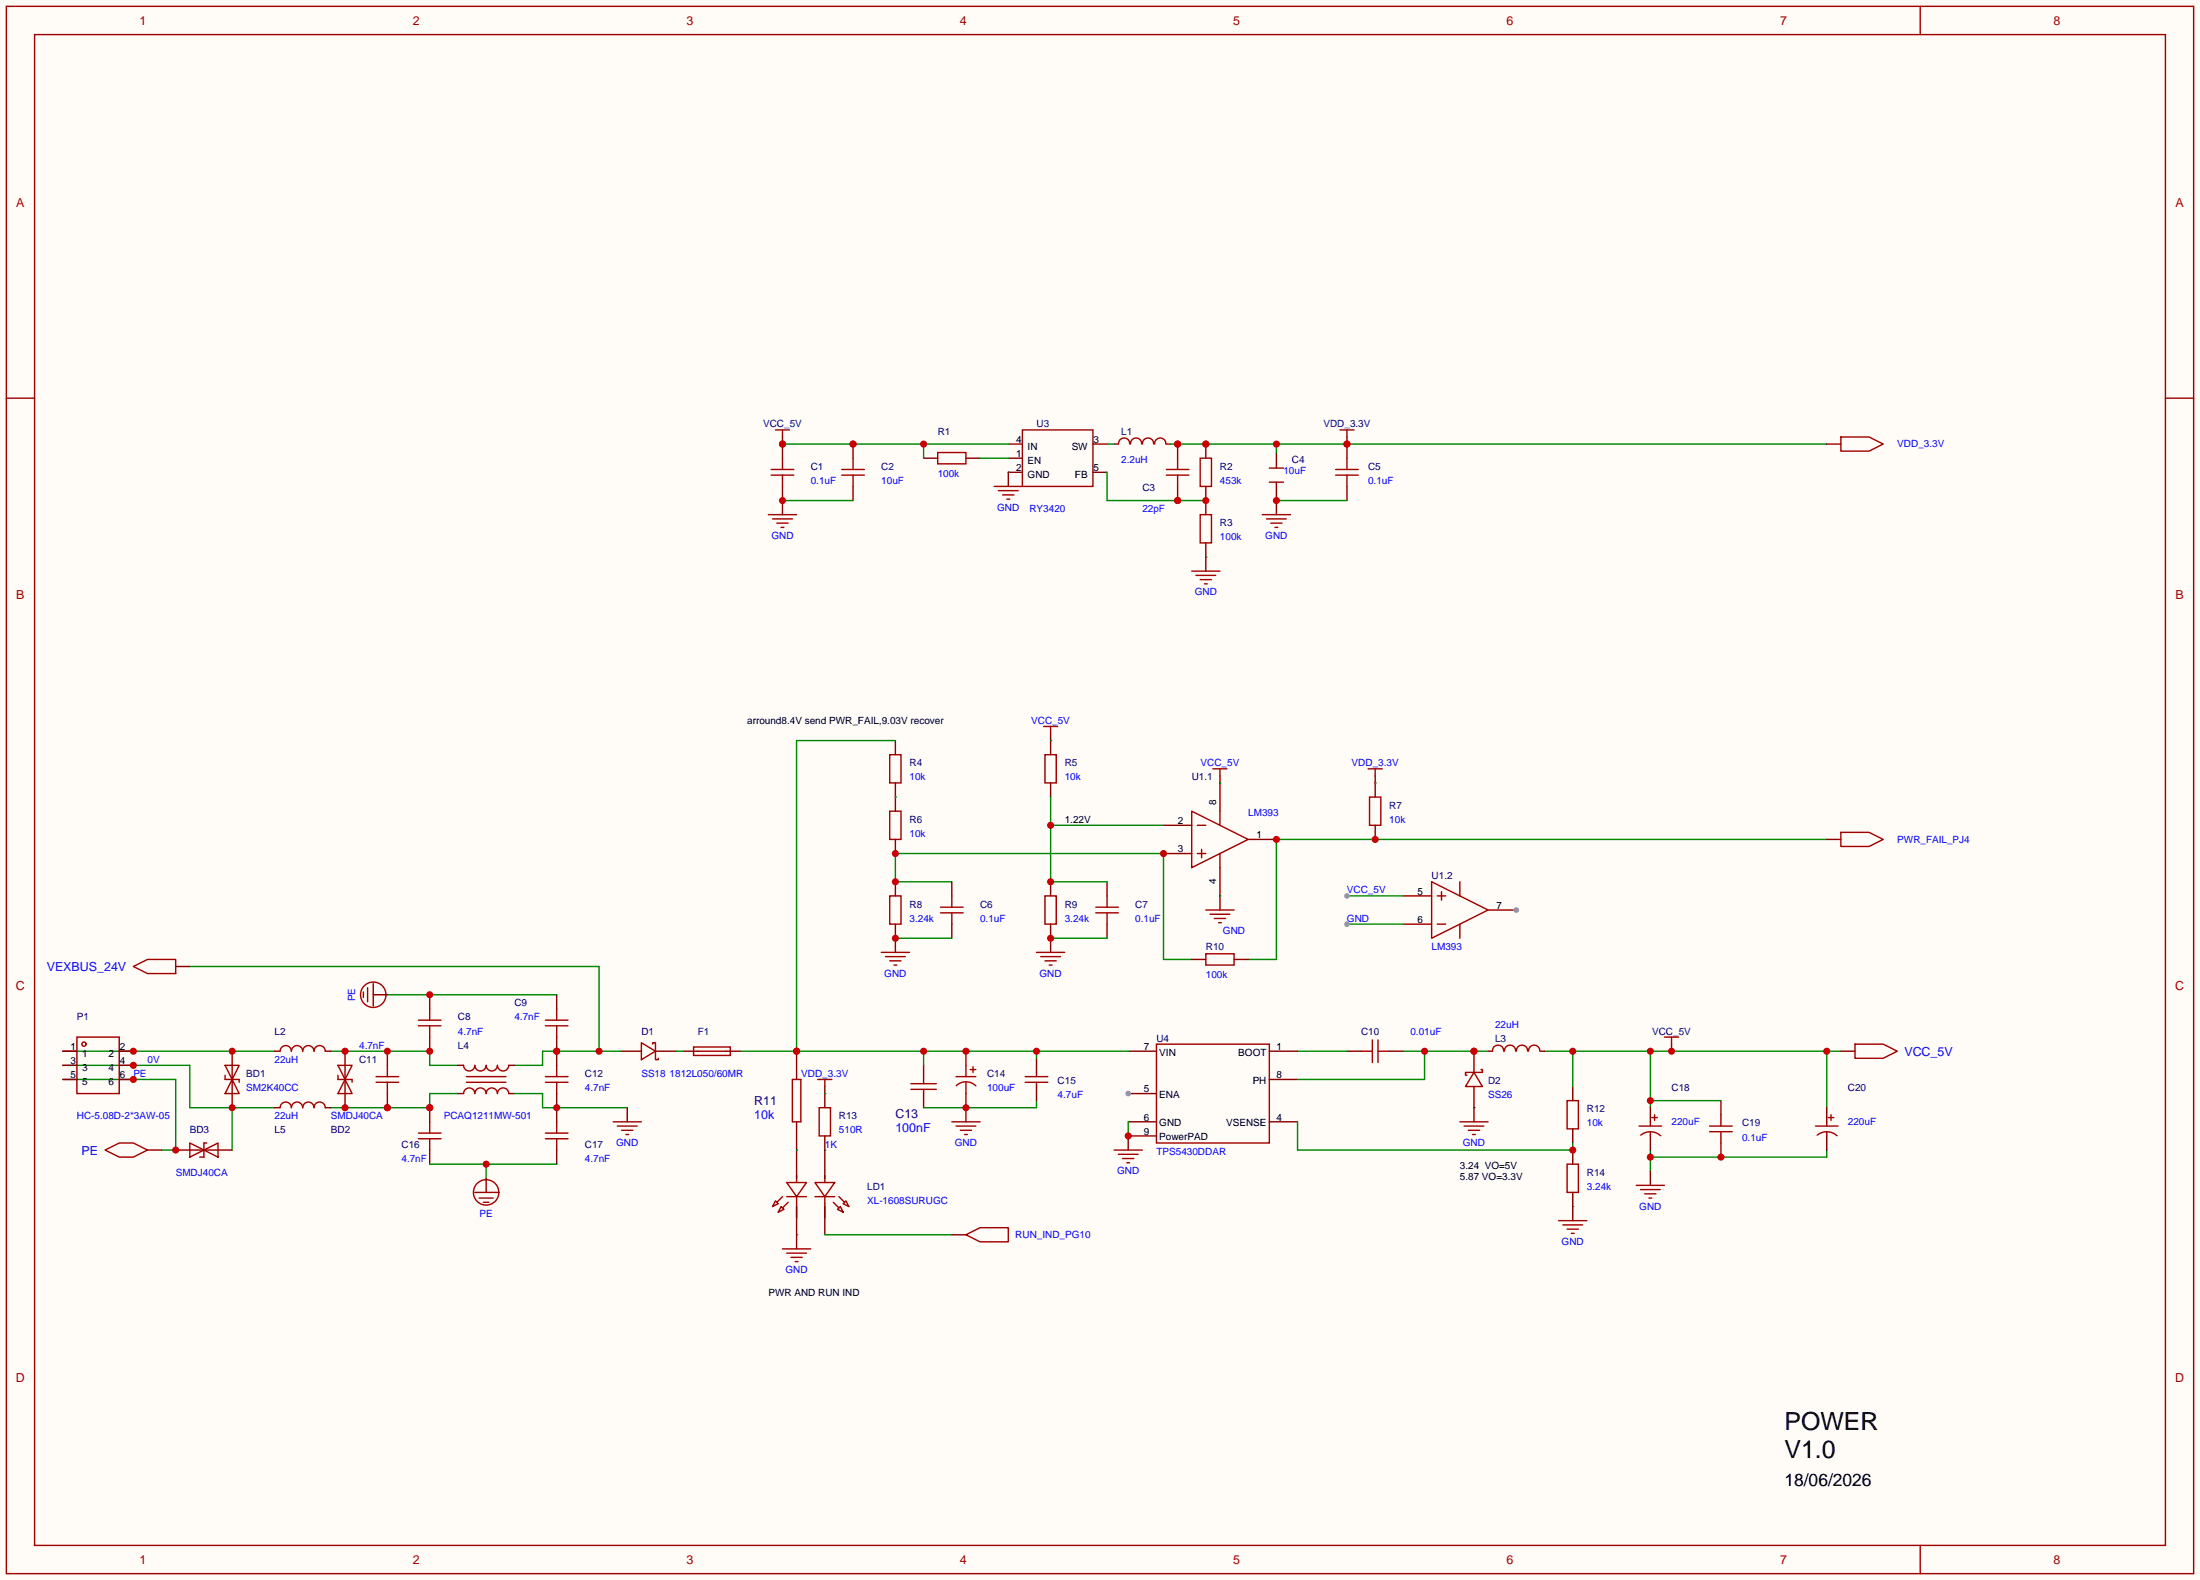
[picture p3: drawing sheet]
<svg xmlns="http://www.w3.org/2000/svg" width="396mm" height="284mm" viewBox="0 0 396 284" stroke-linecap="round" stroke-linejoin="round" font-family="sans-serif">
<path d="M0 0h396v284.2h-396z" fill="#fffcf7"/>
<g fill="none" stroke="#a10000" stroke-width=".25">
<path d="M1.1 1.1h393.7v282h-393.7zM6.2 6.2h383.6v271.8h-383.6zM345.6 1.1v5.1M1.1 71.6h5.1M389.8 71.6h5M160.1 135.8h2.1v5h-2.1zM188.1 135.8h2v5h-2zM160.1 145.9h2.1v5.1h-2.1zM246.5 143.4h2v5.1h-2zM160.1 161.2h2.1v5h-2.1zM188.1 161.2h2v5h-2zM164 194.9h4.5"/>
<path d="M164 196h4.5M166.2 194.2v.7M166.2 196v.7M172.1 193.7h3.5M172.1 195.3a2.54 2.54 0 0 1 3.5 0M173.9 191.6v2.1M173.9 194.7v2M174.6 192.4h1M175.1 191.9v1M184.5 194.7h4.1M184.5 193.7h4.1M186.6 192.9v.8"/>
<path d="M186.6 194.7v.8M245 189.1h2M247 187.1v4M248 187.1v4M248 189.1h2.1M282.1 198h2v5.1h-2zM299.6 186.6h2.5M300.9 186.6v1.2M282.1 209.4h2v5.1h-2zM307.7 203.6h4.1M307.7 202.6h4.1M309.8 200.5v2.1"/>
<path d="M309.8 203.6v2M345.6 278v5.1"/>
</g>
<g fill="none" stroke="#870000" stroke-width=".25">
<path d="M161.2 133.2v2.6M189.1 133.2v2.6M161.2 140.8v5.1M161.2 151v2.5M161.2 158.6v2.6M189.1 140.8v2.6M189.1 158.6v2.6M247.5 140.8v2.6M247.5 148.5v2.5M161.2 166.2v2.6M189.1 166.2v2.6M166.2 191.6v2.6"/>
<path d="M166.2 196.7v2.6M173.9 189.1v2.5M173.9 196.7v2.6M186.6 190.4v2.5M186.6 195.5v2.5M203.1 196.7h5.1M228.5 189.1h5.1M242.4 189.1h2.6M250.1 189.1h2.5M283.1 195.5v2.5M300.9 187.8v1.3M309.8 198v2.5"/>
<path d="M228.5 201.8h5.1M283.1 203.1v2.5M283.1 206.9v2.5M283.1 214.5v2.5M309.8 205.6v2.6"/>
</g>
<path d="M186.6 198v1.3h-20.4M233.6 189.1h8.8" fill="none" stroke="#008700" stroke-width=".25"/>
<circle cx="203.1" cy="196.7" r=".51" fill="#999"/>
<path d="M203.1 189.1h5.1M228.5 194.2h5.1M203.1 201.8h5.1M203.1 204.3h5.1" fill="none" stroke="#870000" stroke-width=".25"/>
<path d="M208.2 187.8h20.3v17.8h-20.3z" fill="none" stroke="#a10000" stroke-width=".25"/>
<path d="M161.2 133.2h-17.8v55.9M133.2 189.1h69.9M166.2 189.1v2.5M186.6 189.1v1.3" fill="none" stroke="#008700" stroke-width=".25"/>
<g fill="#c00">
<circle cx="173.9" cy="189.1" r=".63"/>
<circle cx="186.6" cy="189.1" r=".63"/>
<circle cx="166.2" cy="189.1" r=".63"/>
<circle cx="143.4" cy="189.1" r=".63"/>
</g>
<path d="M252.6 189.1h15.2M256.4 189.1v5.1h-22.8" fill="none" stroke="#008700" stroke-width=".25"/>
<g fill="#c00">
<circle cx="256.4" cy="189.1" r=".63"/>
<circle cx="265.3" cy="189.1" r=".63"/>
</g>
<path d="M278 189.1h53.3M283.1 189.1v6.4M297.1 189.1v10.2M297.1 198h12.7M328.8 189.1v10.2" fill="none" stroke="#008700" stroke-width=".25"/>
<g fill="#c00">
<circle cx="283.1" cy="189.1" r=".63"/>
<circle cx="297.1" cy="189.1" r=".63"/>
<circle cx="297.1" cy="198" r=".63"/>
<circle cx="300.9" cy="189.1" r=".63"/>
<circle cx="328.8" cy="189.1" r=".63"/>
</g>
<path d="M297.1 206.9v3.8M328.8 206.9v1.3h-31.7" fill="none" stroke="#008700" stroke-width=".25"/>
<g fill="#c00">
<circle cx="297.1" cy="208.2" r=".63"/>
<circle cx="309.8" cy="208.2" r=".63"/>
</g>
<path d="M233.6 201.8v5.1h49.5v-1.3" fill="none" stroke="#008700" stroke-width=".25"/>
<circle cx="283.1" cy="206.9" r=".63" fill="#c00"/>
<path d="M283.1 217h.1" fill="none" stroke="#008700" stroke-width=".25"/>
<path d="M268.6 189.1a1.01 1.01 0 0 1 1-1.1 1.01 1.01 0 0 1 1.1 1.1M270.8 189.1a1.01 1.01 0 0 1 1-1.1 1.01 1.01 0 0 1 1 1.1M272.9 189.1a1.01 1.01 0 0 1 1.1-1.1 1.01 1.01 0 0 1 1 1.1M275.1 189.1a1.01 1.01 0 0 1 1-1.1 1.01 1.01 0 0 1 1.1 1.1M295 202.6h4.1M295.3 204.2a2.74 2.74 0 0 1 3.6 .1M297.1 201.8v.8M297.1 203.6v.7M297.3 201h1M297.8 200.5v1" fill="none" stroke="#a10000" stroke-width=".25"/>
<path d="M265.3 189.1v3.8M267.8 189.1h.8M277.2 189.1h.8M297.1 199.3v2.5M297.1 204.3v2.6" fill="none" stroke="#870000" stroke-width=".25"/>
<circle cx="265.3" cy="189.1" r=".63" fill="#c00"/>
<path d="M184 77.3h12.7v10.2h-12.7zM168.8 81.4h5.1v2h-5.1zM265.3 192.9l1.5 2.6h-3zM266.6 192.4h.2v.5h-3v.5h.2" fill="none" stroke="#a10000" stroke-width=".25"/>
<path d="M181.5 79.9h2.5M196.7 79.9h2.6M166.2 82.4h2.6M173.9 82.4h2.5M181.5 82.4h2.5M181.5 85h2.5M196.7 85h2.6M265.3 195.5v3.8" fill="none" stroke="#870000" stroke-width=".25"/>
<path d="M140.8 79.9h40.7M166.2 79.9v2.5M176.4 82.4h5.1M265.3 199.3h.1M203.1 201.8v2.5" fill="none" stroke="#008700" stroke-width=".25"/>
<g fill="#c00">
<circle cx="166.2" cy="79.9" r=".63"/>
<circle cx="153.5" cy="79.9" r=".63"/>
<circle cx="140.8" cy="79.9" r=".63"/>
</g>
<path d="M140.8 78.6v1.3M200.5 79.9h.8M209.9 79.9h.8M242.4 79.9v2.5M242.4 87.5v2.5" fill="none" stroke="#870000" stroke-width=".25"/>
<path d="M139.6 77.3h2.5M140.8 77.3v1.3M201.3 79.9a1.01 1.01 0 0 1 1-1.1 1.01 1.01 0 0 1 1 1.1M203.5 79.9a1.01 1.01 0 0 1 1-1.1 1.01 1.01 0 0 1 1 1.1M205.6 79.9a1.01 1.01 0 0 1 1-1.1 1.01 1.01 0 0 1 1.1 1.1M207.8 79.9a1.01 1.01 0 0 1 1-1.1 1.01 1.01 0 0 1 1 1.1M240.4 85.5h4.1M240.4 84.5h4.1M242.4 82.4v2.1M242.4 85.5v2" fill="none" stroke="#a10000" stroke-width=".25"/>
<path d="M199.3 79.9h1.2M210.7 79.9h118.1M229.7 79.9v1.8M181.5 85h.1M229.7 89.3v.7h12.7" fill="none" stroke="#008700" stroke-width=".25"/>
<g fill="#c00">
<circle cx="217" cy="79.9" r=".63"/>
<circle cx="212" cy="79.9" r=".63"/>
<circle cx="229.7" cy="79.9" r=".63"/>
<circle cx="242.4" cy="79.9" r=".63"/>
</g>
<path d="M242.4 78.6v1.3" fill="none" stroke="#870000" stroke-width=".25"/>
<circle cx="242.4" cy="79.9" r=".63" fill="#c00"/>
<path d="M241.2 77.3h2.5M242.4 77.3v1.3M216 82.4h2.1v5.1h-2.1z" fill="none" stroke="#a10000" stroke-width=".25"/>
<path d="M217 79.9v2.5M217 87.5v2.5" fill="none" stroke="#870000" stroke-width=".25"/>
<circle cx="217" cy="79.9" r=".63" fill="#c00"/>
<path d="M216 92.6h2.1v5.1h-2.1z" fill="none" stroke="#a10000" stroke-width=".25"/>
<path d="M217 90v2.6M217 97.7v2.5" fill="none" stroke="#870000" stroke-width=".25"/>
<path d="M199.3 85v5h17.7M217 100.2h.1" fill="none" stroke="#008700" stroke-width=".25"/>
<g fill="#c00">
<circle cx="212" cy="90" r=".63"/>
<circle cx="217" cy="90" r=".63"/>
</g>
<path d="M209.9 85.5h4.1" fill="none" stroke="#a10000" stroke-width=".25"/>
<path d="M212 87.5v2.5" fill="none" stroke="#870000" stroke-width=".25"/>
<circle cx="212" cy="90" r=".63" fill="#c00"/>
<path d="M209.9 84.5h4.1M212 82.4v2.1" fill="none" stroke="#a10000" stroke-width=".25"/>
<path d="M212 79.9v2.5" fill="none" stroke="#870000" stroke-width=".25"/>
<circle cx="212" cy="79.9" r=".63" fill="#c00"/>
<path d="M212 85.5v2M115.4 187.6l2.6 1.5-2.6 1.5zM117.5 187.8v-.2h.5v3h.5v-.2" fill="none" stroke="#a10000" stroke-width=".25"/>
<path d="M111.6 189.1h3.8M118 189.1h3.8" fill="none" stroke="#870000" stroke-width=".25"/>
<path d="M34.2 173.9h73.6v15.2M11.3 189.1h38.1M59.6 189.1h17.7v2.5h5.1M111.6 189.1h-13.9v2.5h-5.1" fill="none" stroke="#008700" stroke-width=".25"/>
<g fill="#c00">
<circle cx="100.2" cy="189.1" r=".63"/>
<circle cx="107.8" cy="189.1" r=".63"/>
</g>
<path d="M11.3 191.6h22.9v7.7h15.2M11.3 194.2h20.3v12.7h-2.5M41.8 199.3v7.6" fill="none" stroke="#008700" stroke-width=".25"/>
<path d="M143.4 189.1v5.1M26.5 206.9h2.6M143.4 201.8v5.1" fill="none" stroke="#870000" stroke-width=".25"/>
<path d="M18.9 206.9l2.6-1.3h2.5l2.5 1.3-2.5 1.3h-2.5z" fill="none" stroke="#a10000" stroke-width=".25"/>
<circle cx="143.4" cy="189.1" r=".63" fill="#c00"/>
<g fill="none" stroke="#a10000" stroke-width=".25">
<path d="M228.5 86.7h2.5M228.5 84.2h2.5M13.8 186.6h7.7v10.1h-7.7zM142.6 194.2h1.5v7.6h-1.5zM326.8 202.6h4M327.1 204.2a2.74 2.74 0 0 1 3.6 .1M328.8 201.8v.8M328.8 203.6v.7M329.1 201h1M329.6 200.5v1"/>
<circle cx="15.1" cy="187.8" r=".38"/>
</g>
<path d="M229.7 81.7v2.5M229.7 86.7v2.6M11.3 189.1h2.5M21.5 194.2h2.5M328.8 199.3v2.5M328.8 204.3v2.6" fill="none" stroke="#870000" stroke-width=".25"/>
<circle cx="24" cy="194.2" r=".63" fill="#c00"/>
<path d="M11.3 191.6h2.5M21.5 191.6h2.5" fill="none" stroke="#870000" stroke-width=".25"/>
<circle cx="24" cy="191.6" r=".63" fill="#c00"/>
<path d="M11.3 194.2h2.5M21.5 189.1h2.5" fill="none" stroke="#870000" stroke-width=".25"/>
<circle cx="24" cy="189.1" r=".63" fill="#c00"/>
<path d="M209.4 148.5h5.1M209.4 153.5h5.1M219.6 140.8v5.1M219.6 156.1v5.1M224.7 151h5M31.6 173.9h2.6M267.8 163.7h5.1M331.3 189.1h2.6" fill="none" stroke="#870000" stroke-width=".25"/>
<path d="M214.5 145.9l10.2 5.1-10.2 5.1zM215.5 153.5h1.5M215.5 148.5h1.5M216.3 152.8v1.5M219.6 145.9v2.6M219.6 153.5v2.6M24 173.9l2.5-1.3h5.1v2.5h-5.1zM333.9 187.8h5.1l2.5 1.3-2.5 1.3h-5.1z" fill="none" stroke="#a10000" stroke-width=".25"/>
<circle cx="272.9" cy="163.7" r=".51" fill="#999"/>
<path d="M140.8 79.9v2.5M140.8 87.5v2.5M199.3 158.6v2.6M199.3 166.2v2.6M252.6 161.2h5.1M252.6 166.2h5.1M148.5 196.7v2.6M148.5 204.3v2.6" fill="none" stroke="#870000" stroke-width=".25"/>
<g fill="none" stroke="#a10000" stroke-width=".25">
<path d="M138.8 85.5h4.1M138.8 84.5h4.1M140.8 82.4v2.1M257.7 158.6l10.1 5.1-10.1 5.1zM262.8 158.6v2.6M197.2 164.2h4.1M197.2 163.2h4.1M199.3 161.2v2M199.3 164.2v2M258.7 161.2h1.5M258.7 166.2h1.5M259.5 160.4v1.5"/>
<path d="M262.8 166.2v2.6M147.4 199.3h2.1v5h-2.1z"/>
</g>
<circle cx="140.8" cy="79.9" r=".63" fill="#c00"/>
<path d="M140.8 85.5v2M151.5 85.5h4.1M151.5 84.5h4.1M153.5 82.4v2.1" fill="none" stroke="#a10000" stroke-width=".25"/>
<path d="M153.5 79.9v2.5M153.5 87.5v2.5" fill="none" stroke="#870000" stroke-width=".25"/>
<circle cx="153.5" cy="79.9" r=".63" fill="#c00"/>
<path d="M153.5 85.5v2M169.3 164.2h4.1M169.3 163.2h4.1M171.3 161.2v2M171.3 164.2v2" fill="none" stroke="#a10000" stroke-width=".25"/>
<path d="M171.3 158.6v2.6M171.3 166.2v2.6" fill="none" stroke="#870000" stroke-width=".25"/>
<path d="M189.1 143.4v15.2h10.2M189.1 148.5h20.3" fill="none" stroke="#008700" stroke-width=".25"/>
<g fill="#c00">
<circle cx="189.1" cy="148.5" r=".63"/>
<circle cx="189.1" cy="158.6" r=".63"/>
</g>
<path d="M171.3 158.6h-10.1v-5.1h48.2v19.1h5.1" fill="none" stroke="#008700" stroke-width=".25"/>
<g fill="#c00">
<circle cx="161.2" cy="158.6" r=".63"/>
<circle cx="161.2" cy="153.5" r=".63"/>
<circle cx="209.4" cy="153.5" r=".63"/>
</g>
<path d="M189.1 133.2h.1M161.2 143.4h.1M219.6 140.8h.1M247.5 140.8h.1M328.8 151h-99.1v21.6h-5M161.2 168.8h10.1M189.1 168.8h10.2" fill="none" stroke="#008700" stroke-width=".25"/>
<path d="M189.1 132v1.2M219.6 139.6v1.2M247.5 139.6v1.2M148.5 195.5v1.2" fill="none" stroke="#870000" stroke-width=".25"/>
<path d="M187.8 130.7h2.6M189.1 130.7v1.3M218.3 138.3h2.6M219.6 138.3v1.3M246.3 138.3h2.5M247.5 138.3v1.3M147.2 194.2h2.5M148.5 194.2v1.3" fill="none" stroke="#a10000" stroke-width=".25"/>
<g fill="#c00">
<circle cx="229.7" cy="151" r=".63"/>
<circle cx="247.5" cy="151" r=".63"/>
</g>
<path d="M328.8 151h2.5" fill="none" stroke="#870000" stroke-width=".25"/>
<path d="M331.3 149.7h5.1l2.6 1.3-2.6 1.3h-5.1z" fill="none" stroke="#a10000" stroke-width=".25"/>
<path d="M242.4 166.2h10.2" fill="none" stroke="#008700" stroke-width=".25"/>
<circle cx="242.4" cy="166.2" r=".51" fill="#999"/>
<path d="M242.4 161.2h10.2" fill="none" stroke="#008700" stroke-width=".25"/>
<circle cx="242.4" cy="161.2" r=".51" fill="#999"/>
<path d="M328.8 79.9h2.5M41.8 189.1v5.1" fill="none" stroke="#870000" stroke-width=".25"/>
<path d="M331.3 78.6h5.1l2.6 1.3-2.6 1.3h-5.1zM40.5 193.4v.8h2.6v.5" fill="none" stroke="#a10000" stroke-width=".25"/>
<circle cx="41.8" cy="189.1" r=".63" fill="#c00"/>
<path d="M41.8 194.2v5.1" fill="none" stroke="#870000" stroke-width=".25"/>
<circle cx="41.8" cy="199.3" r=".63" fill="#c00"/>
<path d="M40.5 191.6h2.6l-1.3 2.6zM41.8 194.2l1.3 2.5h-2.6zM60.8 193.4v.8h2.6v.5" fill="none" stroke="#a10000" stroke-width=".25"/>
<path d="M62.1 189.1v5.1" fill="none" stroke="#870000" stroke-width=".25"/>
<circle cx="62.1" cy="189.1" r=".63" fill="#c00"/>
<path d="M62.1 194.2v5.1M31.6 206.9h5.1" fill="none" stroke="#870000" stroke-width=".25"/>
<path d="M60.8 191.6h2.6l-1.3 2.6zM62.1 194.2l1.3 2.5h-2.6zM37.2 205.6h-.5v2.6h-.8" fill="none" stroke="#a10000" stroke-width=".25"/>
<circle cx="31.6" cy="206.9" r=".63" fill="#c00"/>
<path d="M49.4 189.1h1M49.4 199.3h1M58.5 189.1h1.1M58.5 199.3h1.1M36.7 206.9h5.1" fill="none" stroke="#870000" stroke-width=".25"/>
<path d="M50.4 189.1a1.02 1.02 0 0 1 1-1 1.02 1.02 0 0 1 1.1 1M50.4 199.3a1.02 1.02 0 0 1 1-1.1 1.02 1.02 0 0 1 1.1 1.1 1.02 1.02 0 0 1 1-1.1 1.02 1.02 0 0 1 1 1.1 1.02 1.02 0 0 1 1-1.1 1.02 1.02 0 0 1 1 1.1 1.02 1.02 0 0 1 1-1.1 1.02 1.02 0 0 1 1 1.1M52.5 189.1a1.02 1.02 0 0 1 1-1 1.02 1.02 0 0 1 1 1M54.5 189.1a1.02 1.02 0 0 1 1-1 1.02 1.02 0 0 1 1 1M56.5 189.1a1.02 1.02 0 0 1 1-1 1.02 1.02 0 0 1 1 1M34.2 205.6l2.5 1.3-2.5 1.3zM36.7 206.9l2.5-1.3v2.6z" fill="none" stroke="#a10000" stroke-width=".25"/>
<path d="M82.4 196.7h-5.1v2.6h-17.7" fill="none" stroke="#008700" stroke-width=".25"/>
<g fill="#c00">
<circle cx="62.1" cy="199.3" r=".63"/>
<circle cx="69.7" cy="199.3" r=".63"/>
<circle cx="77.3" cy="199.3" r=".63"/>
</g>
<path d="M69.7 196.7v2.6M82.4 196.7h1M82.4 191.6h1M91.6 196.7h1M91.6 191.6h1" fill="none" stroke="#870000" stroke-width=".25"/>
<path d="M67.7 194.7h4.1M83.4 196.7a1.02 1.02 0 0 1 1.1-1 1.02 1.02 0 0 1 1 1 1.02 1.02 0 0 1 1-1 1.02 1.02 0 0 1 1 1 1.02 1.02 0 0 1 1-1 1.02 1.02 0 0 1 1 1 1.02 1.02 0 0 1 1.1-1 1.02 1.02 0 0 1 1 1M83.4 191.6a1.02 1.02 0 0 0 1.1 1.1 1.02 1.02 0 0 0 1-1.1 1.02 1.02 0 0 0 1 1.1 1.02 1.02 0 0 0 1-1.1 1.02 1.02 0 0 0 1 1.1 1.02 1.02 0 0 0 1-1.1 1.02 1.02 0 0 0 1.1 1.1 1.02 1.02 0 0 0 1-1.1M83.9 193.7h7.2M83.9 194.7h7.2" fill="none" stroke="#a10000" stroke-width=".25"/>
<path d="M92.6 196.7h5.1v2.6h15.2" fill="none" stroke="#008700" stroke-width=".25"/>
<circle cx="69.7" cy="199.3" r=".63" fill="#c00"/>
<path d="M67.7 193.7h4.1M69.7 191.6v2.1" fill="none" stroke="#a10000" stroke-width=".25"/>
<path d="M69.7 189.1v2.5" fill="none" stroke="#870000" stroke-width=".25"/>
<circle cx="69.7" cy="189.1" r=".63" fill="#c00"/>
<path d="M69.7 194.7v2M98.2 194.7h4M98.2 193.7h4M100.2 191.6v2.1M100.2 194.7v2M75.3 204.9h4.1M75.3 203.8h4.1M77.3 201.8v2" fill="none" stroke="#a10000" stroke-width=".25"/>
<path d="M77.3 199.3v2.5M100.2 189.1v2.5M100.2 196.7v2.6M77.3 206.9v2.5" fill="none" stroke="#870000" stroke-width=".25"/>
<circle cx="77.3" cy="199.3" r=".63" fill="#c00"/>
<path d="M77.3 204.9v2M98.2 204.9h4M98.2 203.8h4M100.2 201.8v2" fill="none" stroke="#a10000" stroke-width=".25"/>
<path d="M100.2 199.3v2.5M100.2 206.9v2.5" fill="none" stroke="#870000" stroke-width=".25"/>
<circle cx="100.2" cy="199.3" r=".63" fill="#c00"/>
<path d="M75.3 184.5h4.1M100.2 204.9v2" fill="none" stroke="#a10000" stroke-width=".25"/>
<path d="M77.3 186.6v2.5" fill="none" stroke="#870000" stroke-width=".25"/>
<circle cx="77.3" cy="189.1" r=".63" fill="#c00"/>
<path d="M75.3 183.5h4.1M77.3 181.5v2M77.3 184.5v2.1M98.2 184.5h4" fill="none" stroke="#a10000" stroke-width=".25"/>
<path d="M77.3 178.9v2.6M100.2 186.6v2.5" fill="none" stroke="#870000" stroke-width=".25"/>
<circle cx="100.2" cy="189.1" r=".63" fill="#c00"/>
<path d="M98.2 183.5h4M100.2 181.5v2M100.2 184.5v2.1" fill="none" stroke="#a10000" stroke-width=".25"/>
<path d="M100.2 178.9v2.6" fill="none" stroke="#870000" stroke-width=".25"/>
<path d="M69.7 178.9h30.5" fill="none" stroke="#008700" stroke-width=".25"/>
<circle cx="77.3" cy="178.9" r=".63" fill="#c00"/>
<path d="M77.3 209.4h22.9M87.5 209.4v2.6" fill="none" stroke="#008700" stroke-width=".25"/>
<circle cx="87.5" cy="209.4" r=".63" fill="#c00"/>
<g fill="none" stroke="#a10000" stroke-width=".25">
<path d="M124.8 188.3h6.6v1.6h-6.6zM125.6 189.1h5.1M139.6 216l.5 .5-1 .5zM140.6 217l.5 .6-1 .5zM140.8 215.3l-1 1M141.6 212.7h3.6l-1.8 2.6zM141.6 215.3h3.6M141.9 216.3l-1.1 1M143.4 211.5v1.2M143.4 215.3v3.8M146.7 212.7h3.5l-1.7 2.6zM146.7 215.3h3.5"/>
<path d="M148.5 211.5v1.2M148.5 215.3v3.8M150 216.3l1 1M150.7 217.6l.6-.6 .5 1.1zM151 215.3l1 1M151.8 216.5l.5-.5 .5 1zM173.9 222.1l2.5-1.2h5.1v2.5h-5.1z"/>
</g>
<path d="M123.1 189.1h2.5M130.7 189.1h2.5M173.9 199.3v2.5M143.4 206.9v5.1M143.4 217v5.1M148.5 206.9v5.1M148.5 217v5.1M171.3 222.1h2.6" fill="none" stroke="#870000" stroke-width=".25"/>
<path d="M121.8 189.1h1.3M148.5 196.7h.1M143.4 206.9h.1M148.5 206.9h.1M143.4 222.1h.1M148.5 222.1h22.8" fill="none" stroke="#008700" stroke-width=".25"/>
<circle cx="173.9" cy="199.3" r=".63" fill="#c00"/>
<g fill="none" stroke="#a10000" stroke-width=".25">
<path d="M171.3 201.8h5.1M172.1 202.6h3.5M172.8 203.3h2.1M173.6 204.1h.5M262.8 201.8h5M263.5 202.6h3.6M264.3 203.3h2M265 204.1h.6M280.5 219.6h5.1M294.5 213.2h5.1M295.3 214h3.5M296 214.8h2.1"/>
<path d="M296.8 215.5h.5M281.3 220.3h3.6M282.1 221.1h2M282.8 221.9h.5"/>
</g>
<path d="M265.3 199.3v2.5M203.1 204.3v2.6M283.1 217v2.6M297.1 210.7v2.5" fill="none" stroke="#870000" stroke-width=".25"/>
<circle cx="203.1" cy="204.3" r=".63" fill="#c00"/>
<path d="M178.9 87.5h5.1M179.7 88.3h3.6M180.5 89h2M181.2 89.8h.5M200.5 206.9h5.1M201.3 207.6h3.6M202.1 208.4h2M202.8 209.2h.5" fill="none" stroke="#a10000" stroke-width=".25"/>
<path d="M181.5 85v2.5M229.7 90v2.6" fill="none" stroke="#870000" stroke-width=".25"/>
<circle cx="229.7" cy="90" r=".63" fill="#c00"/>
<g fill="none" stroke="#a10000" stroke-width=".25">
<path d="M227.2 92.6h5.1M228 93.3h3.5M228.7 94.1h2.1M229.5 94.9h.5M214.5 102.7h5.1M215.3 103.5h3.5M216 104.3h2.1M216.8 105h.5M217 163.7h5.1M217.8 164.5h3.6M218.6 165.2h2M219.3 166h.5"/>
<path d="M140.8 224.7h5.1M141.6 225.4h3.6M142.4 226.2h2M143.1 226.9h.5"/>
</g>
<path d="M217 100.2v2.5M189.1 168.8v2.5M219.6 161.2v2.5M143.4 222.1v2.6" fill="none" stroke="#870000" stroke-width=".25"/>
<circle cx="189.1" cy="168.8" r=".63" fill="#c00"/>
<path d="M186.6 171.3h5M187.3 172.1h3.6M188.1 172.8h2M188.8 173.6h.6" fill="none" stroke="#a10000" stroke-width=".25"/>
<path d="M161.2 168.8v2.5" fill="none" stroke="#870000" stroke-width=".25"/>
<circle cx="161.2" cy="168.8" r=".63" fill="#c00"/>
<g fill="none" stroke="#a10000" stroke-width=".25">
<path d="M138.3 92.6h5.1M139.1 93.3h3.5M139.8 94.1h2.1M140.6 94.9h.5M65.4 178.4v1.1M66.2 177.7v2.5M67.2 176.9v4.1M158.6 171.3h5.1M159.4 172.1h3.5M160.1 172.8h2.1M160.9 173.6h.5M217 171.6h5.1v2h-5.1z"/>
<path d="M85.5 214.5h4M86.2 215.5h2.6M87 216.3h1M110.4 201.8h5M111.1 202.6h3.6M111.9 203.3h2M112.6 204.1h.6"/>
<circle cx="67.2" cy="178.9" r="2.29"/>
<circle cx="87.5" cy="214.5" r="2.29"/>
</g>
<path d="M140.8 90v2.6M67.2 178.9h2.5M214.5 172.6h2.5M222.1 172.6h2.6M112.9 199.3v2.5M87.5 212v2.5" fill="none" stroke="#870000" stroke-width=".25"/>
<path d="M140.8 90h12.7M219.6 161.2h.1" fill="none" stroke="#008700" stroke-width=".25"/>
<circle cx="140.8" cy="90" r=".63" fill="#c00"/>
<g font-size="4.5">
<text x="321.2" y="257.2">POWER</text>
<text x="321.2" y="262.3">V1.0</text>
</g>
<text font-size="3.1" x="321.2" y="267.4">18/06/2026</text>
<g font-size="2.2" fill="#a00000">
<text x="25.1" y="4.5">1</text>
<text x="74.3" y="4.5">2</text>
<text x="123.5" y="4.5">3</text>
<text x="172.8" y="4.5">4</text>
<text x="222" y="4.5">5</text>
<text x="271.2" y="4.5">6</text>
<text x="320.4" y="4.5">7</text>
<text x="369.6" y="4.5">8</text>
<text x="2.9" y="37.2">A</text>
<text x="391.6" y="37.2">A</text>
<text x="2.9" y="107.7">B</text>
<text x="391.6" y="107.7">B</text>
<text x="2.9" y="178.2">C</text>
<text x="391.5" y="178.2">C</text>
<text x="2.9" y="248.7">D</text>
<text x="391.5" y="248.7">D</text>
<text x="25.1" y="281.4">1</text>
<text x="74.3" y="281.4">2</text>
<text x="123.5" y="281.4">3</text>
<text x="172.8" y="281.4">4</text>
<text x="222" y="281.4">5</text>
<text x="271.2" y="281.4">6</text>
<text x="320.4" y="281.4">7</text>
<text x="369.6" y="281.4">8</text>
</g>
<g font-size="2.2" fill="#00f">
<text x="8.4" y="174.7">VEXBUS_24V</text>
<text x="342.8" y="189.9">VCC_5V</text>
<text x="135.8" y="201.4">10k</text>
<text x="161.2" y="203.6">100nF</text>
<text x="14.7" y="207.7">PE</text>
</g>
<g font-size="2.2" fill="#000080">
<text x="135.8" y="198.8">R11</text>
<text x="161.2" y="201.1">C13</text>
</g>
<g font-size="1.8" fill="#000080">
<text x="137.4" y="76.9">VCC_5V</text>
<text x="186.6" y="76.9">U3</text>
<text x="238.2" y="76.9">VDD_3.3V</text>
<text x="168.8" y="78.2">R1</text>
<text x="201.8" y="78.2">L1</text>
<text x="232.5" y="83.2">C4</text>
<text x="145.9" y="84.5">C1</text>
<text x="158.6" y="84.5">C2</text>
<text x="205.6" y="88.3">C3</text>
<text x="219.6" y="84.5">R2</text>
<text x="246.3" y="84.5">C5</text>
<text x="219.6" y="94.7">R3</text>
<text x="163.7" y="137.9">R4</text>
<text x="191.6" y="137.9">R5</text>
<text x="214.5" y="140.4">U1.1</text>
<text x="163.7" y="148">R6</text>
<text x="250.1" y="145.5">R7</text>
<text x="257.7" y="158.2">U1.2</text>
<text x="163.7" y="163.3">R8</text>
<text x="176.4" y="163.3">C6</text>
<text x="191.6" y="163.3">R9</text>
<text x="204.3" y="163.3">C7</text>
<text x="217" y="170.9">R10</text>
<text x="13.8" y="183.6">P1</text>
<text x="82.4" y="183.6">C8</text>
<text x="92.6" y="181">C9</text>
<text x="49.4" y="186.1">L2</text>
<text x="64.6" y="191.2">C11</text>
<text x="82.4" y="188.7">L4</text>
<text x="115.4" y="186.1">D1</text>
<text x="125.6" y="186.1">F1</text>
<text x="208.2" y="187.4">U4</text>
<text x="245" y="186.1">C10</text>
<text x="269.1" y="187.4">L3</text>
<text x="297.4" y="186.1">VCC_5V</text>
<text x="44.3" y="193.7">BD1</text>
<text x="105.3" y="193.7">C12</text>
<text x="177.7" y="193.7">C14</text>
<text x="190.4" y="195">C15</text>
<text x="267.8" y="195">D2</text>
<text x="300.9" y="196.3">C18</text>
<text x="332.6" y="196.3">C20</text>
<text x="34.2" y="203.9">BD3</text>
<text x="49.4" y="203.9">L5</text>
<text x="59.6" y="203.9">BD2</text>
<text x="151" y="201.4">R13</text>
<text x="285.6" y="200.1">R12</text>
<text x="313.6" y="202.6">C19</text>
<text x="72.3" y="206.4">C16</text>
<text x="105.3" y="206.4">C17</text>
<text x="156.1" y="214.1">LD1</text>
<text x="285.6" y="211.5">R14</text>
</g>
<g font-size="1.8">
<text x="182.9" y="82.2">1</text>
<text x="182.9" y="79.7">4</text>
<text x="185" y="83.5">EN</text>
<text x="185" y="80.9">IN</text>
<text x="192.9" y="80.9">SW</text>
<text x="196.8" y="79.7">3</text>
<text x="182.9" y="84.7">2</text>
<text x="185" y="86">GND</text>
<text x="193.5" y="86">FB</text>
<text x="196.8" y="84.7">5</text>
<text x="134.5" y="130.2">arround8.4V send PWR_FAIL,9.03V recover</text>
<text x="191.6" y="148">1.22V</text>
<text x="212" y="148.2">2</text>
<text x="218.9" y="144.9" transform="rotate(-90 218.9 144.9)">8</text>
<text x="212" y="153.3">3</text>
<text x="226.2" y="150.8">1</text>
<text x="218.9" y="159.1" transform="rotate(-90 218.9 159.1)">4</text>
<text x="255.2" y="160.9">5</text>
<text x="255.2" y="166">6</text>
<text x="269.4" y="163.5">7</text>
<text x="12.7" y="188.9">1</text>
<text x="12.7" y="191.4">3</text>
<text x="14.8" y="190.2">1</text>
<text x="19.5" y="190.2">2</text>
<text x="21.6" y="191.4">4</text>
<text x="21.6" y="188.9">2</text>
<text x="205.9" y="188.9">7</text>
<text x="208.7" y="189.9">VIN</text>
<text x="222.9" y="189.9">BOOT</text>
<text x="229.7" y="188.9">1</text>
<text x="12.7" y="194">5</text>
<text x="14.8" y="192.7">3</text>
<text x="14.8" y="195.2">5</text>
<text x="19.5" y="195.2">6</text>
<text x="19.5" y="192.7">4</text>
<text x="21.6" y="194">6</text>
<text x="205.9" y="196.5">5</text>
<text x="208.7" y="197.5">ENA</text>
<text x="225.5" y="195">PH</text>
<text x="229.7" y="194">8</text>
<text x="205.9" y="201.6">6</text>
<text x="208.7" y="202.6">GND</text>
<text x="220.7" y="202.6">VSENSE</text>
<text x="229.7" y="201.6">4</text>
<text x="205.9" y="204.1">9</text>
<text x="208.7" y="205.1">PowerPAD</text>
<text x="262.8" y="210.2">3.24 VO=5V</text>
<text x="262.8" y="212.3">5.87 VO=3.3V</text>
<text x="138.3" y="233.1">PWR AND RUN IND</text>
</g>
<g font-size="1.8" fill="#00f">
<text x="201.8" y="83.2">2.2uH</text>
<text x="341.5" y="80.5">VDD_3.3V</text>
<text x="145.9" y="87.1">0.1uF</text>
<text x="158.6" y="87.1">10uF</text>
<text x="168.8" y="85.8">100k</text>
<text x="219.6" y="87.1">453k</text>
<text x="231" y="85.3">10uF</text>
<text x="246.3" y="87.1">0.1uF</text>
<text x="179.5" y="91.9">GND</text>
<text x="185.3" y="92.1">RY3420</text>
<text x="205.6" y="92.1">22pF</text>
<text x="138.8" y="97">GND</text>
<text x="219.6" y="97.2">100k</text>
<text x="227.7" y="97">GND</text>
<text x="215" y="107.1">GND</text>
<text x="185.6" y="130.2">VCC_5V</text>
<text x="216.1" y="137.9">VCC_5V</text>
<text x="243.3" y="137.9">VDD_3.3V</text>
<text x="163.7" y="140.4">10k</text>
<text x="191.6" y="140.4">10k</text>
<text x="224.7" y="146.7">LM393</text>
<text x="250.1" y="148">10k</text>
<text x="163.7" y="150.6">10k</text>
<text x="341.5" y="151.6">PWR_FAIL_PJ4</text>
<text x="242.4" y="160.7">VCC_5V</text>
<text x="163.7" y="165.8">3.24k</text>
<text x="176.4" y="165.8">0.1uF</text>
<text x="191.6" y="165.8">3.24k</text>
<text x="204.3" y="165.8">0.1uF</text>
<text x="242.4" y="165.8">GND</text>
<text x="220.1" y="168.1">GND</text>
<text x="257.7" y="170.9">LM393</text>
<text x="159.2" y="175.7">GND</text>
<text x="187.1" y="175.7">GND</text>
<text x="217" y="176">100k</text>
<text x="63.9" y="180.1" transform="rotate(-90 63.9 180.1)">PE</text>
<text x="92.6" y="183.6">4.7nF</text>
<text x="269.1" y="184.8">22uH</text>
<text x="26.5" y="191.2">0V</text>
<text x="49.4" y="191.2">22uH</text>
<text x="64.6" y="188.7">4.7nF</text>
<text x="82.4" y="186.1">4.7nF</text>
<text x="253.9" y="186.1">0.01uF</text>
<text x="24" y="193.7">PE</text>
<text x="44.3" y="196.3">SM2K40CC</text>
<text x="105.3" y="196.3">4.7nF</text>
<text x="115.4" y="193.7">SS18</text>
<text x="120.5" y="193.7">1812L050/60MR</text>
<text x="144.2" y="193.7">VDD_3.3V</text>
<text x="177.7" y="196.3">100uF</text>
<text x="190.4" y="197.5">4.7uF</text>
<text x="267.8" y="197.5">SS26</text>
<text x="13.8" y="201.4">HC-5.08D-2*3AW-05</text>
<text x="49.4" y="201.4">22uH</text>
<text x="59.6" y="201.4">SMDJ40CA</text>
<text x="79.9" y="201.4">PCAQ1211MW-501</text>
<text x="151" y="203.9">510R</text>
<text x="285.6" y="202.6">10k</text>
<text x="300.9" y="202.4">220uF</text>
<text x="332.6" y="202.4">220uF</text>
<text x="72.3" y="209">4.7nF</text>
<text x="105.3" y="209">4.7nF</text>
<text x="110.9" y="206.2">GND</text>
<text x="148.5" y="206.4">1K</text>
<text x="171.9" y="206.2">GND</text>
<text x="208.2" y="207.7">TPS5430DDAR</text>
<text x="263.3" y="206.2">GND</text>
<text x="313.6" y="205.2">0.1uF</text>
<text x="31.6" y="211.5">SMDJ40CA</text>
<text x="201.1" y="211.3">GND</text>
<text x="285.6" y="214.1">3.24k</text>
<text x="86.3" y="218.9">PE</text>
<text x="156.1" y="216.6">XL-1608SURUGC</text>
<text x="295.1" y="217.6">GND</text>
<text x="182.8" y="222.7">RUN_IND_PG10</text>
<text x="281.1" y="224">GND</text>
<text x="141.4" y="229">GND</text>
</g>
</svg>
